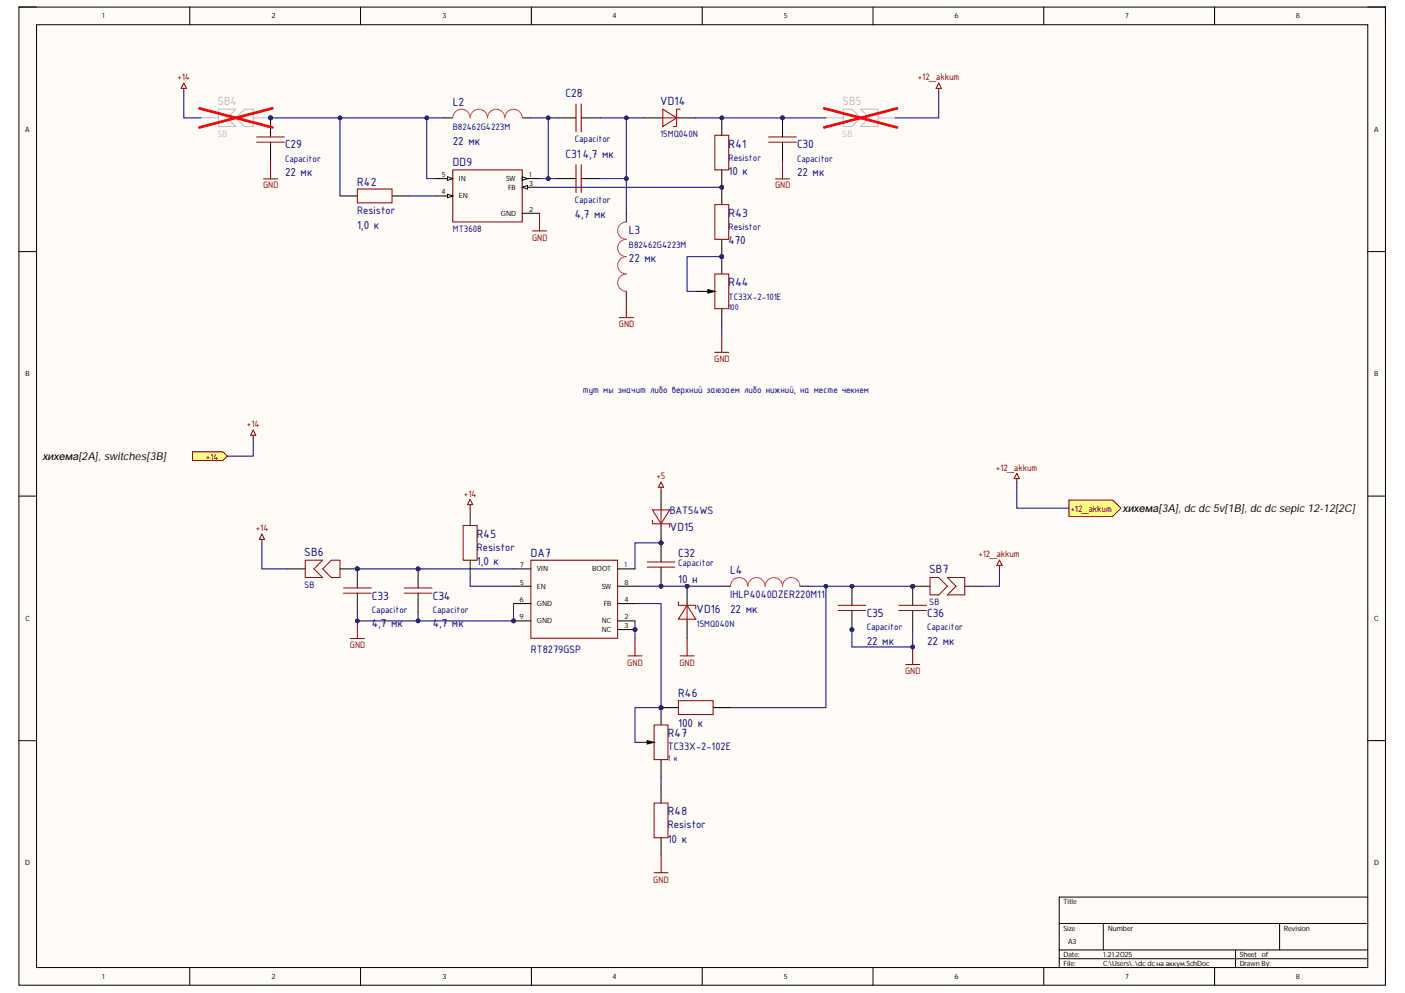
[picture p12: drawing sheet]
<svg xmlns="http://www.w3.org/2000/svg" width="297mm" height="210mm" viewBox="0 0 297 210" stroke-linecap="round" stroke-linejoin="round" font-family="sans-serif">
<path d="M4 1.5h288.9v206.8h-288.9z" fill-rule="evenodd" fill="#fffcf8"/>
<path d="M4 1.5h288.9v206.8h-288.9z" fill="none" stroke="#000" stroke-width=".21"/>
<path d="M7.7 5.2h281.5v199.3h-281.5z" fill-rule="evenodd" fill="#fffcf8"/>
<g fill="none" stroke="#000" stroke-width=".21">
<path d="M4 1.5h3.7M7.7 5.2h281.5v199.3h-281.5zM40.1 1.5v3.7M76.2 1.5v3.7M112.3 1.5v3.7M148.4 1.5v3.7M184.6 1.5v3.7M220.7 1.5v3.7M256.8 1.5v3.7M289.2 1.5h3.7v3.7M4 53.2h3.7M289.2 53.2h3.7"/>
<path d="M4 104.9h3.7M289.2 104.9h3.7M4 156.6h3.7M289.2 156.6h3.7M223.9 195.2h65.3M233.3 195.2v5.6M270.5 195.2v5.6M289.2 189.6h-65.3v14.9M40.1 204.5v3.8M76.2 204.5v3.8M112.3 204.5v3.8M148.4 204.5v3.8"/>
<path d="M184.6 204.5v3.8M220.7 204.5v3.8M223.9 200.8h65.3M223.9 202.7h65.3M256.8 204.5v3.8M261.2 200.8v3.7M292.9 204.5v3.8"/>
</g>
<circle cx="134.3" cy="133.1" r=".37" fill="#000080"/>
<circle cx="134.3" cy="133.1" r=".37" fill="none" stroke="#000080" stroke-width=".21"/>
<circle cx="108.6" cy="131.3" r=".37" fill="#000080"/>
<circle cx="108.6" cy="131.3" r=".37" fill="none" stroke="#000080" stroke-width=".21"/>
<path d="M112.2 118.4h18.4v16.5h-18.4z" fill="none" stroke="#800000" stroke-width=".21"/>
<path d="M108.6 120.3h3.6M108.6 123.9h3.6M108.6 127.6h3.6M130.6 120.3h3.6M130.6 123.9h3.6M130.6 127.6h3.6M130.6 131.2h3.6M130.6 133.1h3.6" fill="none" stroke="#000" stroke-width=".21"/>
<circle cx="134.3" cy="133.1" r=".37" fill="#000080"/>
<circle cx="134.3" cy="133.1" r=".37" fill="none" stroke="#000080" stroke-width=".21"/>
<path d="M108.6 131.2h3.6" fill="none" stroke="#000" stroke-width=".21"/>
<circle cx="108.6" cy="131.3" r=".37" fill="#000080"/>
<circle cx="108.6" cy="131.3" r=".37" fill="none" stroke="#000080" stroke-width=".21"/>
<circle cx="139.8" cy="149.6" r=".37" fill="#000080"/>
<circle cx="139.8" cy="149.6" r=".37" fill="none" stroke="#000080" stroke-width=".21"/>
<path d="M139.8 149.6h3.6" fill="none" stroke="#000" stroke-width=".21"/>
<circle cx="139.8" cy="149.6" r=".37" fill="#000080"/>
<circle cx="139.8" cy="149.6" r=".37" fill="none" stroke="#000080" stroke-width=".21"/>
<path d="M150.8 149.6h3.6" fill="none" stroke="#000" stroke-width=".21"/>
<path d="M74.1 135h2.9M75.5 131.2v3.8M132.8 138.6h2.9M134.2 134.9v3.7M143.8 138.6h2.9M145.3 134.9v3.7M143.4 148.1h7.4v2.9h-7.4zM138.3 184.5h2.9M139.8 180.7v3.8" fill="none" stroke="#800000" stroke-width=".21"/>
<circle cx="75.5" cy="131.3" r=".37" fill="#000080"/>
<circle cx="75.5" cy="131.3" r=".37" fill="none" stroke="#000080" stroke-width=".21"/>
<path d="M193 136.8v3.7M191.5 140.5h2.9" fill="none" stroke="#800000" stroke-width=".21"/>
<circle cx="193" cy="136.8" r=".37" fill="#000080"/>
<circle cx="193" cy="136.8" r=".37" fill="none" stroke="#000080" stroke-width=".21"/>
<path d="M99.4 107.4v3.7M99.4 118.4v3.7" fill="none" stroke="#000" stroke-width=".21"/>
<path d="M97.9 111.1h3v7.3h-3zM99.4 105.6l.6 1.1h-1.2zM99.4 106.7v.7" fill="none" stroke="#800000" stroke-width=".21"/>
<circle cx="139.8" cy="114.8" r=".37" fill="#000080"/>
<circle cx="139.8" cy="114.8" r=".37" fill="none" stroke="#000080" stroke-width=".21"/>
<path d="M139.8 111.1v3.7" fill="none" stroke="#000" stroke-width=".21"/>
<circle cx="139.8" cy="114.8" r=".37" fill="#000080"/>
<circle cx="139.8" cy="114.8" r=".37" fill="none" stroke="#000080" stroke-width=".21"/>
<path d="M139.8 103.8v3.6" fill="none" stroke="#000" stroke-width=".21"/>
<path d="M137.9 107.8h3.7l-1.8 2.9zM137.9 110v.7h3.7v.8M139.8 107.4v3.7" fill="none" stroke="#980000" stroke-width=".21"/>
<path d="M53.5 90.9l.6 1.1h-1.1zM53.5 92v.7M139.8 101.9l.5 1.1h-1.1zM139.8 103v.8" fill="none" stroke="#800000" stroke-width=".21"/>
<path d="M40.7 95.5h6.4l.9 .9-.9 .9h-6.4z" fill-rule="evenodd" fill="#ffff80"/>
<path d="M40.7 95.5h6.4l.9 .9-.9 .9h-6.4z" fill="none" stroke="#800000" stroke-width=".21"/>
<circle cx="139.8" cy="149.6" r=".37" fill="#000080"/>
<circle cx="139.8" cy="149.6" r=".37" fill="none" stroke="#000080" stroke-width=".21"/>
<path d="M139.8 149.6v3.6M139.8 160.6v3.6" fill="none" stroke="#000" stroke-width=".21"/>
<circle cx="139.8" cy="149.6" r=".37" fill="#000080"/>
<circle cx="139.8" cy="149.6" r=".37" fill="none" stroke="#000080" stroke-width=".21"/>
<path d="M152.6 123.9h1.8M169.1 123.9h1.8M134.2 156.9h3.4M136.8 156.5l1.5 .4-1.5 .4zM139.8 166.1v3.7M139.8 177.1v3.6" fill="none" stroke="#000" stroke-width=".21"/>
<path d="M138.3 153.2h2.9v7.4h-2.9zM138.3 169.8h2.9v7.3h-2.9z" fill="none" stroke="#800000" stroke-width=".21"/>
<path d="M136.8 156.5l1.5 .4-1.5 .4z" fill="#000"/>
<path d="M154.4 123.9a1.84 1.84 0 0 1 1.9-1.8 1.84 1.84 0 0 1 1.8 1.8 1.83 1.83 0 0 1 1.8-1.8 1.83 1.83 0 0 1 1.9 1.8 1.84 1.84 0 0 1 1.8-1.8 1.84 1.84 0 0 1 1.8 1.8 1.84 1.84 0 0 1 1.9-1.8 1.84 1.84 0 0 1 1.8 1.8" fill="none" stroke="#da2467" stroke-width=".21"/>
<path d="M226 105.7h9.3l1.7 1.7-1.7 1.7h-9.3z" fill-rule="evenodd" fill="#ffff80"/>
<path d="M215 100.1l.5 1.1h-1.1zM215 101.2v.7M226 105.7h9.3l1.7 1.7-1.7 1.7h-9.3z" fill="none" stroke="#800000" stroke-width=".21"/>
<circle cx="139.8" cy="123.9" r=".37" fill="#000080"/>
<circle cx="139.8" cy="123.9" r=".37" fill="none" stroke="#000080" stroke-width=".21"/>
<circle cx="139.8" cy="114.8" r=".37" fill="#000080"/>
<circle cx="139.8" cy="114.8" r=".37" fill="none" stroke="#000080" stroke-width=".21"/>
<path d="M139.8 119.9v4" fill="none" stroke="#000" stroke-width=".21"/>
<circle cx="139.8" cy="123.9" r=".37" fill="#000080"/>
<circle cx="139.8" cy="123.9" r=".37" fill="none" stroke="#000080" stroke-width=".21"/>
<path d="M139.8 114.8v4" fill="none" stroke="#000" stroke-width=".21"/>
<circle cx="139.8" cy="114.8" r=".37" fill="#000080"/>
<circle cx="139.8" cy="114.8" r=".37" fill="none" stroke="#000080" stroke-width=".21"/>
<path d="M136.8 118.8h5.9M136.8 119.9h5.9" fill="none" stroke="#800000" stroke-width=".21"/>
<circle cx="145.3" cy="123.9" r=".37" fill="#000080"/>
<circle cx="145.3" cy="123.9" r=".37" fill="none" stroke="#000080" stroke-width=".21"/>
<path d="M145.3 123.9v3.7" fill="none" stroke="#000" stroke-width=".21"/>
<circle cx="145.3" cy="123.9" r=".37" fill="#000080"/>
<circle cx="145.3" cy="123.9" r=".37" fill="none" stroke="#000080" stroke-width=".21"/>
<path d="M145.3 131.2v3.7" fill="none" stroke="#000" stroke-width=".21"/>
<path d="M143.4 127.2v.7h3.7v.8M145.3 127.9l1.8 3h-3.7zM145.3 127.6v3.6" fill="none" stroke="#980000" stroke-width=".21"/>
<circle cx="193" cy="123.9" r=".37" fill="#000080"/>
<circle cx="193" cy="123.9" r=".37" fill="none" stroke="#000080" stroke-width=".21"/>
<path d="M193 123.9v4M193 129v4.1" fill="none" stroke="#000" stroke-width=".21"/>
<circle cx="193" cy="123.9" r=".37" fill="#000080"/>
<circle cx="193" cy="123.9" r=".37" fill="none" stroke="#000080" stroke-width=".21"/>
<path d="M190 127.9h5.9M190 129h5.9" fill="none" stroke="#800000" stroke-width=".21"/>
<circle cx="180.1" cy="133.1" r=".37" fill="#000080"/>
<circle cx="180.1" cy="133.1" r=".37" fill="none" stroke="#000080" stroke-width=".21"/>
<circle cx="180.1" cy="123.9" r=".37" fill="#000080"/>
<circle cx="180.1" cy="123.9" r=".37" fill="none" stroke="#000080" stroke-width=".21"/>
<path d="M180.1 129v4.1" fill="none" stroke="#000" stroke-width=".21"/>
<circle cx="180.1" cy="133.1" r=".37" fill="#000080"/>
<circle cx="180.1" cy="133.1" r=".37" fill="none" stroke="#000080" stroke-width=".21"/>
<path d="M180.1 123.9v4" fill="none" stroke="#000" stroke-width=".21"/>
<circle cx="180.1" cy="123.9" r=".37" fill="#000080"/>
<circle cx="180.1" cy="123.9" r=".37" fill="none" stroke="#000080" stroke-width=".21"/>
<path d="M177.2 127.9h5.9M177.2 129h5.9" fill="none" stroke="#800000" stroke-width=".21"/>
<circle cx="88.4" cy="120.3" r=".37" fill="#000080"/>
<circle cx="88.4" cy="120.3" r=".37" fill="none" stroke="#000080" stroke-width=".21"/>
<path d="M88.4 120.3v4M88.4 125.4v4" fill="none" stroke="#000" stroke-width=".21"/>
<circle cx="88.4" cy="120.3" r=".37" fill="#000080"/>
<circle cx="88.4" cy="120.3" r=".37" fill="none" stroke="#000080" stroke-width=".21"/>
<path d="M85.5 124.3h5.8M85.5 125.4h5.8" fill="none" stroke="#800000" stroke-width=".21"/>
<circle cx="75.5" cy="120.3" r=".37" fill="#000080"/>
<circle cx="75.5" cy="120.3" r=".37" fill="none" stroke="#000080" stroke-width=".21"/>
<path d="M75.5 120.3v4M75.5 125.4v4" fill="none" stroke="#000" stroke-width=".21"/>
<circle cx="75.5" cy="120.3" r=".37" fill="#000080"/>
<circle cx="75.5" cy="120.3" r=".37" fill="none" stroke="#000080" stroke-width=".21"/>
<path d="M95.7 35.9h14.7v11h-14.7zM72.6 124.3h5.9M72.6 125.4h5.9" fill="none" stroke="#800000" stroke-width=".21"/>
<path d="M92.1 37.8h3.6" fill="none" stroke="#000" stroke-width=".21"/>
<path d="M94.6 37.4l1.1 .4-1.1 .3z" fill="#f8fcff"/>
<path d="M94.6 37.4l1.1 .4-1.1 .3zM92.1 41.4h3.6" fill="none" stroke="#000" stroke-width=".21"/>
<path d="M94.6 41l1.1 .4-1.1 .4z" fill="#f8fcff"/>
<path d="M110.4 37.8h3.7M94.6 41l1.1 .4-1.1 .4z" fill="none" stroke="#000" stroke-width=".21"/>
<path d="M110.4 37.4l1.1 .4-1.1 .3z" fill="#f8fcff"/>
<path d="M110.4 37.4l1.1 .4-1.1 .3zM110.4 39.6h3.7" fill="none" stroke="#000" stroke-width=".21"/>
<path d="M110.4 39.6l1.1-.4v.8z" fill="#f8fcff"/>
<path d="M93.9 24.9h1.8M110.4 39.6l1.1-.4v.8zM110.4 24.9h1.8M110.4 45.1h3.7" fill="none" stroke="#000" stroke-width=".21"/>
<path d="M112.6 48.8h3M114.1 45.1v3.7" fill="none" stroke="#800000" stroke-width=".21"/>
<path d="M95.7 24.9a1.84 1.84 0 0 1 1.9-1.8 1.84 1.84 0 0 1 1.8 1.8 1.83 1.83 0 0 1 1.8-1.8 1.83 1.83 0 0 1 1.9 1.8 1.84 1.84 0 0 1 1.8-1.8 1.84 1.84 0 0 1 1.8 1.8 1.84 1.84 0 0 1 1.9-1.8 1.84 1.84 0 0 1 1.8 1.8" fill="none" stroke="#da2467" stroke-width=".21"/>
<circle cx="57.2" cy="24.9" r=".37" fill="#000080"/>
<circle cx="57.2" cy="24.9" r=".37" fill="none" stroke="#000080" stroke-width=".21"/>
<path d="M57.2 24.9v4.1M57.2 30.1v4" fill="none" stroke="#000" stroke-width=".21"/>
<circle cx="57.2" cy="24.9" r=".37" fill="#000080"/>
<circle cx="57.2" cy="24.9" r=".37" fill="none" stroke="#000080" stroke-width=".21"/>
<path d="M54.3 29h5.8M54.3 30.1h5.8M55.7 37.8h3M57.2 34.1v3.7M121.8 22v5.9M121.8 34.8v5.9M122.9 22v5.9M122.9 34.8v5.9M130.9 67.1h3M132.4 63.4v3.7" fill="none" stroke="#800000" stroke-width=".21"/>
<path d="M117.7 24.9h4.1M117.7 37.8h4.1M122.9 24.9h4M122.9 37.8h4M136.1 24.9h3.7M143.4 24.9h3.7M132.4 45.1v1.8M132.4 61.6v1.8" fill="none" stroke="#000" stroke-width=".21"/>
<path d="M132.4 46.9a1.83 1.83 0 0 0-1.8 1.9 1.83 1.83 0 0 0 1.8 1.8 1.83 1.83 0 0 0-1.8 1.8 1.83 1.83 0 0 0 1.8 1.9 1.83 1.83 0 0 0-1.8 1.8 1.83 1.83 0 0 0 1.8 1.8 1.83 1.83 0 0 0-1.8 1.9 1.83 1.83 0 0 0 1.8 1.8" fill="none" stroke="#da2467" stroke-width=".21"/>
<path d="M139.8 24.9h3.6M140.1 23.1l3 1.8-3 1.9zM143.8 23.1h-.7v3.7h-.8" fill="none" stroke="#980000" stroke-width=".21"/>
<circle cx="152.6" cy="54.3" r=".37" fill="#000080"/>
<circle cx="152.6" cy="54.3" r=".37" fill="none" stroke="#000080" stroke-width=".21"/>
<path d="M152.6 50.6v3.7" fill="none" stroke="#000" stroke-width=".21"/>
<circle cx="152.6" cy="54.3" r=".37" fill="#000080"/>
<circle cx="152.6" cy="54.3" r=".37" fill="none" stroke="#000080" stroke-width=".21"/>
<path d="M152.6 39.6v3.7" fill="none" stroke="#000" stroke-width=".21"/>
<path d="M151.1 43.3h3v7.3h-3z" fill="none" stroke="#800000" stroke-width=".21"/>
<circle cx="152.6" cy="54.3" r=".37" fill="#000080"/>
<circle cx="152.6" cy="54.3" r=".37" fill="none" stroke="#000080" stroke-width=".21"/>
<path d="M152.6 54.3v3.6M152.6 65.3v3.6" fill="none" stroke="#000" stroke-width=".21"/>
<circle cx="152.6" cy="54.3" r=".37" fill="#000080"/>
<circle cx="152.6" cy="54.3" r=".37" fill="none" stroke="#000080" stroke-width=".21"/>
<path d="M147.1 61.6h3.3M149.7 61.2l1.4 .4-1.4 .4z" fill="none" stroke="#000" stroke-width=".21"/>
<path d="M151.1 57.9h3v7.4h-3zM151.1 74.5h3M152.6 70.8v3.7" fill="none" stroke="#800000" stroke-width=".21"/>
<path d="M149.7 61.2l1.4 .4-1.4 .4z" fill="#000"/>
<circle cx="152.6" cy="39.6" r=".37" fill="#000080"/>
<circle cx="152.6" cy="39.6" r=".37" fill="none" stroke="#000080" stroke-width=".21"/>
<path d="M152.6 35.9v3.7" fill="none" stroke="#000" stroke-width=".21"/>
<circle cx="152.6" cy="39.6" r=".37" fill="#000080"/>
<circle cx="152.6" cy="39.6" r=".37" fill="none" stroke="#000080" stroke-width=".21"/>
<path d="M152.6 24.9v3.7" fill="none" stroke="#000" stroke-width=".21"/>
<path d="M151.1 28.6h3v7.3h-3z" fill="none" stroke="#800000" stroke-width=".21"/>
<circle cx="165.4" cy="24.9" r=".37" fill="#000080"/>
<circle cx="165.4" cy="24.9" r=".37" fill="none" stroke="#000080" stroke-width=".21"/>
<path d="M165.4 24.9v4.1M165.4 30.1v4" fill="none" stroke="#000" stroke-width=".21"/>
<circle cx="165.4" cy="24.9" r=".37" fill="#000080"/>
<circle cx="165.4" cy="24.9" r=".37" fill="none" stroke="#000080" stroke-width=".21"/>
<path d="M75.5 40h7.4v2.9h-7.4zM162.5 29h5.9M162.5 30.1h5.9M163.9 37.8h3M165.4 34.1v3.7" fill="none" stroke="#800000" stroke-width=".21"/>
<path d="M71.9 41.4h3.6M82.9 41.4h3.7" fill="none" stroke="#000" stroke-width=".21"/>
<circle cx="57.2" cy="24.9" r=".37" fill="#000080"/>
<circle cx="57.2" cy="24.9" r=".37" fill="none" stroke="#000080" stroke-width=".21"/>
<path d="M42.5 24.9h3.7M46.2 23.1h3.7l-1.9 1.8 1.9 1.9h-3.7zM49.9 24.9l1.8-1.8h1.8v3.7h-1.8zM53.5 24.9h3.7" fill="none" stroke="#bfbebc" stroke-width=".21"/>
<circle cx="57.2" cy="24.9" r=".37" fill="#000080"/>
<circle cx="57.2" cy="24.9" r=".37" fill="none" stroke="#000080" stroke-width=".21"/>
<path d="M42.2 22.9l15.4 4M57.6 22.9l-15.4 4" fill="none" stroke="#f00" stroke-width=".56"/>
<circle cx="75.5" cy="120.3" r=".37" fill="#000080"/>
<circle cx="75.5" cy="120.3" r=".37" fill="none" stroke="#000080" stroke-width=".21"/>
<path d="M64.5 118.4h3.7l-1.8 1.9 1.8 1.8h-3.7zM68.2 120.3l1.8-1.9h1.9v3.7h-1.9z" fill="none" stroke="#900000" stroke-width=".21"/>
<path d="M60.9 120.3h3.6M71.9 120.3h3.6" fill="none" stroke="#000" stroke-width=".21"/>
<circle cx="75.5" cy="120.3" r=".37" fill="#000080"/>
<circle cx="75.5" cy="120.3" r=".37" fill="none" stroke="#000080" stroke-width=".21"/>
<circle cx="193" cy="123.9" r=".37" fill="#000080"/>
<circle cx="193" cy="123.9" r=".37" fill="none" stroke="#000080" stroke-width=".21"/>
<path d="M196.6 122.1h1.9l1.8 1.8-1.8 1.9h-1.9zM200.3 122.1h3.7v3.7h-3.7l1.8-1.9z" fill="none" stroke="#900000" stroke-width=".21"/>
<path d="M193 123.9h3.6M204 123.9h3.6" fill="none" stroke="#000" stroke-width=".21"/>
<circle cx="193" cy="123.9" r=".37" fill="#000080"/>
<g fill="none" stroke="#000080" stroke-width=".21">
<path d="M38.9 19.4v5.5h3.6M198.5 19.4v5.5h-9.2M57.2 24.9h33v12.9h1.9M53.5 92.7v3.7h-5.5M55.4 114.8v5.5h5.5"/>
<circle cx="193" cy="123.9" r=".37"/>
</g>
<path d="M174.6 24.9h3.7M178.3 23.1h1.8l1.9 1.8-1.9 1.9h-1.8zM182 23.1h3.6v3.7h-3.6l1.8-1.9zM185.6 24.9h3.7" fill="none" stroke="#bfbebc" stroke-width=".21"/>
<path d="M174.2 22.9l15.5 4M189.7 22.9l-15.5 4" fill="none" stroke="#f00" stroke-width=".56"/>
<path d="M38.9 17.6l.5 1.1h-1.1zM38.9 18.7v.7M198.5 17.6l.5 1.1h-1.1zM198.5 18.7v.7M55.4 112.9l.5 1.1h-1.1zM55.4 114v.8M211.3 118.4l.6 1.1h-1.2zM211.3 119.5v.8" fill="none" stroke="#800000" stroke-width=".21"/>
<circle cx="57.2" cy="24.9" r=".37" fill="#000080"/>
<circle cx="57.2" cy="24.9" r=".37" fill="none" stroke="#000080" stroke-width=".21"/>
<circle cx="71.9" cy="24.9" r=".37" fill="#000080"/>
<circle cx="71.9" cy="24.9" r=".37" fill="none" stroke="#000080" stroke-width=".21"/>
<circle cx="90.2" cy="24.9" r=".37" fill="#000080"/>
<g fill="none" stroke="#000080" stroke-width=".21">
<path d="M108.6 127.6v3.6h-33.1v-1.8"/>
<circle cx="90.2" cy="24.9" r=".37"/>
</g>
<circle cx="75.5" cy="131.3" r=".37" fill="#000080"/>
<circle cx="75.5" cy="131.3" r=".37" fill="none" stroke="#000080" stroke-width=".21"/>
<circle cx="88.4" cy="131.3" r=".37" fill="#000080"/>
<circle cx="88.4" cy="131.3" r=".37" fill="none" stroke="#000080" stroke-width=".21"/>
<circle cx="108.6" cy="131.3" r=".37" fill="#000080"/>
<g fill="none" stroke="#000080" stroke-width=".21">
<path d="M75.5 120.3h33.1"/>
<circle cx="108.6" cy="131.3" r=".37"/>
</g>
<circle cx="88.4" cy="120.3" r=".37" fill="#000080"/>
<circle cx="88.4" cy="120.3" r=".37" fill="none" stroke="#000080" stroke-width=".21"/>
<circle cx="75.5" cy="120.3" r=".37" fill="#000080"/>
<g fill="none" stroke="#000080" stroke-width=".21">
<path d="M90.2 24.9h3.7M86.6 41.4h5.5"/>
<circle cx="75.5" cy="120.3" r=".37"/>
</g>
<circle cx="90.2" cy="24.9" r=".37" fill="#000080"/>
<g fill="none" stroke="#000080" stroke-width=".21">
<path d="M112.2 24.9h5.5M99.4 122.1v1.8h9.2"/>
<circle cx="90.2" cy="24.9" r=".37"/>
</g>
<circle cx="115.9" cy="24.9" r=".37" fill="#000080"/>
<g fill="none" stroke="#000080" stroke-width=".21">
<path d="M114.1 39.6h38.5"/>
<circle cx="115.9" cy="24.9" r=".37"/>
</g>
<circle cx="152.6" cy="39.6" r=".37" fill="#000080"/>
<g fill="none" stroke="#000080" stroke-width=".21">
<path d="M115.9 24.9v12.9h-1.8"/>
<circle cx="152.6" cy="39.6" r=".37"/>
</g>
<circle cx="115.9" cy="24.9" r=".37" fill="#000080"/>
<circle cx="115.9" cy="24.9" r=".37" fill="none" stroke="#000080" stroke-width=".21"/>
<circle cx="115.9" cy="37.8" r=".37" fill="#000080"/>
<g fill="none" stroke="#000080" stroke-width=".21">
<path d="M115.9 37.8h1.8"/>
<circle cx="115.9" cy="37.8" r=".37"/>
</g>
<circle cx="115.9" cy="37.8" r=".37" fill="#000080"/>
<g fill="none" stroke="#000080" stroke-width=".21">
<path d="M126.9 37.8h5.5"/>
<circle cx="115.9" cy="37.8" r=".37"/>
</g>
<circle cx="132.4" cy="37.8" r=".37" fill="#000080"/>
<g fill="none" stroke="#000080" stroke-width=".21">
<path d="M126.9 24.9h5.5v20.2"/>
<circle cx="132.4" cy="37.8" r=".37"/>
</g>
<circle cx="132.4" cy="24.9" r=".37" fill="#000080"/>
<circle cx="132.4" cy="24.9" r=".37" fill="none" stroke="#000080" stroke-width=".21"/>
<circle cx="132.4" cy="37.8" r=".37" fill="#000080"/>
<g fill="none" stroke="#000080" stroke-width=".21">
<path d="M132.4 24.9h3.7"/>
<circle cx="132.4" cy="37.8" r=".37"/>
</g>
<circle cx="132.4" cy="24.9" r=".37" fill="#000080"/>
<g fill="none" stroke="#000080" stroke-width=".21">
<path d="M139.8 149.6h-5.6v7.3"/>
<circle cx="132.4" cy="24.9" r=".37"/>
</g>
<circle cx="139.8" cy="149.6" r=".37" fill="#000080"/>
<g fill="none" stroke="#000080" stroke-width=".21">
<path d="M134.2 127.6h5.6v22"/>
<circle cx="139.8" cy="149.6" r=".37"/>
</g>
<circle cx="139.8" cy="149.6" r=".37" fill="#000080"/>
<g fill="none" stroke="#000080" stroke-width=".21">
<path d="M134.2 123.9h18.4"/>
<circle cx="139.8" cy="149.6" r=".37"/>
</g>
<circle cx="139.8" cy="123.9" r=".37" fill="#000080"/>
<circle cx="139.8" cy="123.9" r=".37" fill="none" stroke="#000080" stroke-width=".21"/>
<circle cx="145.3" cy="123.9" r=".37" fill="#000080"/>
<g fill="none" stroke="#000080" stroke-width=".21">
<path d="M139.8 114.8h-5.6v5.5"/>
<circle cx="145.3" cy="123.9" r=".37"/>
</g>
<circle cx="139.8" cy="114.8" r=".37" fill="#000080"/>
<g fill="none" stroke="#000080" stroke-width=".21">
<path d="M152.6 54.3h-7.3v7.3h1.8"/>
<circle cx="139.8" cy="114.8" r=".37"/>
</g>
<circle cx="152.6" cy="54.3" r=".37" fill="#000080"/>
<g fill="none" stroke="#000080" stroke-width=".21">
<path d="M147.1 24.9h5.5"/>
<circle cx="152.6" cy="54.3" r=".37"/>
</g>
<circle cx="152.6" cy="24.9" r=".37" fill="#000080"/>
<g fill="none" stroke="#000080" stroke-width=".21">
<path d="M152.6 24.9h22"/>
<circle cx="152.6" cy="24.9" r=".37"/>
</g>
<circle cx="152.6" cy="24.9" r=".37" fill="#000080"/>
<circle cx="152.6" cy="24.9" r=".37" fill="none" stroke="#000080" stroke-width=".21"/>
<circle cx="165.4" cy="24.9" r=".37" fill="#000080"/>
<g fill="none" stroke="#000080" stroke-width=".21">
<path d="M174.6 123.9v25.7h-20.2"/>
<circle cx="165.4" cy="24.9" r=".37"/>
</g>
<circle cx="174.6" cy="123.9" r=".37" fill="#000080"/>
<g fill="none" stroke="#000080" stroke-width=".21">
<path d="M170.9 123.9h22.1"/>
<circle cx="174.6" cy="123.9" r=".37"/>
</g>
<circle cx="174.6" cy="123.9" r=".37" fill="#000080"/>
<circle cx="174.6" cy="123.9" r=".37" fill="none" stroke="#000080" stroke-width=".21"/>
<circle cx="193" cy="123.9" r=".37" fill="#000080"/>
<g fill="none" stroke="#000080" stroke-width=".21">
<path d="M180.1 133.1v3.7h12.9v-3.7"/>
<circle cx="193" cy="123.9" r=".37"/>
</g>
<circle cx="180.1" cy="133.1" r=".37" fill="#000080"/>
<circle cx="180.1" cy="133.1" r=".37" fill="none" stroke="#000080" stroke-width=".21"/>
<circle cx="193" cy="136.8" r=".37" fill="#000080"/>
<g fill="none" stroke="#000080" stroke-width=".21">
<path d="M215 101.9v5.5h11M88.4 129.4v1.8M211.3 120.3v3.6h-3.7"/>
<circle cx="193" cy="136.8" r=".37"/>
</g>
<circle cx="88.4" cy="131.3" r=".37" fill="#000080"/>
<g fill="none" stroke="#000080" stroke-width=".21">
<path d="M134.2 131.2v3.7"/>
<circle cx="88.4" cy="131.3" r=".37"/>
</g>
<circle cx="134.3" cy="133.1" r=".37" fill="#000080"/>
<g fill="none" stroke="#000080" stroke-width=".21">
<path d="M71.9 24.9v16.5M152.6 68.9v1.9M139.8 164.2v1.9"/>
<circle cx="134.3" cy="133.1" r=".37"/>
</g>
<circle cx="71.9" cy="24.9" r=".37" fill="#000080"/>
<circle cx="71.9" cy="24.9" r=".37" fill="none" stroke="#000080" stroke-width=".21"/>
<g font-size="2.7" fill="#bfbebc">
<text x="46" y="22.2">SB4</text>
<text x="178.1" y="22.2">SB5</text>
</g>
<g font-size="2.7" fill="#000080">
<text x="95.7" y="22.4">L2</text>
<text x="119.6" y="20.5">C28</text>
<text x="139.6" y="22.2">VD14</text>
<text x="60.3" y="31.4">C29</text>
<text x="95.7" y="35.2">DD9</text>
<text x="119.6" y="33.4">C314,7 мк</text>
<text x="154" y="31.2">R41</text>
<text x="168.5" y="31.4">C30</text>
<text x="75.5" y="39.2">R42</text>
<text x="154" y="45.9">R43</text>
<text x="133" y="49.6">L3</text>
<text x="154" y="60.6">R44</text>
<text x="100.8" y="113.8">R45</text>
<text x="141.6" y="112.2">VD15</text>
<text x="64.3" y="117.6">SB6</text>
<text x="112.2" y="117.7">DA7</text>
<text x="143.4" y="117.7">C32</text>
<text x="154.4" y="121.4">L4</text>
<text x="196.4" y="121.2">SB7</text>
<text x="78.6" y="126.8">C33</text>
<text x="91.5" y="126.8">C34</text>
<text x="147.3" y="129.7">VD16</text>
<text x="183.2" y="130.4">C35</text>
<text x="196" y="130.4">C36</text>
<text x="143.4" y="147.4">R46</text>
<text x="141.2" y="155.9">R47</text>
<text x="141.2" y="172.4">R48</text>
</g>
<g font-size="2.6" fill="#000080">
<text x="95.7" y="30.6">22 мк</text>
<text x="60.3" y="37.2">22 мк</text>
<text x="154" y="37">10 к</text>
<text x="168.5" y="37.2">22 мк</text>
<text x="121.5" y="46">4,7 мк</text>
<text x="75.5" y="48.4">1,0 к</text>
<text x="154" y="51.7">470</text>
<text x="133" y="55.4">22 мк</text>
<text x="100.8" y="119.5">1,0 к</text>
<text x="143.4" y="123.2">10 н</text>
<text x="154.4" y="129.6">22 мк</text>
<text x="78.6" y="132.5">4,7 мк</text>
<text x="91.5" y="132.5">4,7 мк</text>
<text x="183.2" y="136.2">22 мк</text>
<text x="196" y="136.2">22 мк</text>
<text x="143.4" y="153.6">100 к</text>
<text x="141.2" y="178.2">10 к</text>
</g>
<g font-size="2.5" fill="#000080">
<text x="75.5" y="45.2">Resistor</text>
<text x="141.6" y="108.6">BAT54WS</text>
<text x="100.8" y="116.5">Resistor</text>
<text x="154.4" y="126.4">IHLP4040DZER220M11</text>
<text x="112.2" y="137.9">RT8279GSP</text>
<text x="141.2" y="158.6">TC33X-2-102E</text>
<text x="141.2" y="175.1">Resistor</text>
</g>
<g font-size="2.3">
<text x="9" y="97.3">хихема[2A], switches[3B]</text>
<text x="237.3" y="108.3">хихема[3A], dc dc 5v[1B], dc dc sepic 12-12[2C]</text>
</g>
<g font-size="2.1" fill="#800000">
<text x="37.5" y="17">+14</text>
<text x="194.1" y="17">+12_akkum</text>
<text x="55.6" y="39.8">GND</text>
<text x="163.9" y="39.8">GND</text>
<text x="112.5" y="50.9">GND</text>
<text x="130.8" y="69.2">GND</text>
<text x="151" y="76.5">GND</text>
<text x="52.2" y="90.3">+14</text>
<text x="43.5" y="97.2">+14</text>
<text x="138.8" y="101.3">+5</text>
<text x="210.6" y="99.5">+12_akkum</text>
<text x="98.1" y="105">+14</text>
<text x="54.1" y="112.3">+14</text>
<text x="226.3" y="108.2">+12_akkum</text>
<text x="206.8" y="117.8">+12_akkum</text>
<text x="74" y="137">GND</text>
<text x="132.6" y="140.7">GND</text>
<text x="143.6" y="140.7">GND</text>
<text x="191.4" y="142.5">GND</text>
<text x="138.1" y="186.6">GND</text>
</g>
<g font-size="2.1" fill="#bfbebc">
<text x="46" y="29">SB</text>
<text x="178.1" y="29">SB</text>
</g>
<g font-size="2.1" fill="#000080">
<text x="95.7" y="27.6">B82462G4223M</text>
<text x="139.6" y="29">15MQ040N</text>
<text x="60.3" y="34.2">Capacitor</text>
<text x="121.5" y="30.1">Capacitor</text>
<text x="154" y="34">Resistor</text>
<text x="168.5" y="34.2">Capacitor</text>
<text x="121.5" y="43">Capacitor</text>
<text x="95.7" y="49">MT3608</text>
<text x="133" y="52.3">B82462G4223M</text>
<text x="154" y="48.6">Resistor</text>
<text x="154" y="63.3">TC33X-2-101E</text>
<text x="123.2" y="83.1">тут мы значит либо верхний заюзаем либо нижний, на месте чекнем</text>
<text x="143.4" y="119.7">Capacitor</text>
<text x="64.3" y="124.3">SB</text>
<text x="78.6" y="129.5">Capacitor</text>
<text x="91.5" y="129.5">Capacitor</text>
<text x="196.4" y="128">SB</text>
<text x="147.3" y="132.4">15MQ040N</text>
<text x="183.2" y="133.2">Capacitor</text>
<text x="196" y="133.2">Capacitor</text>
</g>
<g font-size="1.9" fill="#000080">
<text x="154" y="65.6">100</text>
<text x="141.2" y="160.9">1 к</text>
</g>
<g font-size="1.5">
<text x="21.6" y="3.9">1</text>
<text x="57.4" y="3.9">2</text>
<text x="93.5" y="3.9">3</text>
<text x="129.5" y="3.9">4</text>
<text x="165.7" y="3.9">5</text>
<text x="201.8" y="3.9">6</text>
<text x="237.9" y="3.9">7</text>
<text x="274" y="3.9">8</text>
<text x="5.3" y="27.9">A</text>
<text x="290.5" y="27.9">A</text>
<text x="93.4" y="41">4</text>
<text x="93.4" y="37.4">5</text>
<text x="97" y="38.3">IN</text>
<text x="97" y="41.9">EN</text>
<text x="107" y="38.3">SW</text>
<text x="107.4" y="40.2">FB</text>
<text x="111.9" y="37.4">1</text>
<text x="111.9" y="39.2">3</text>
<text x="105.9" y="45.7">GND</text>
<text x="111.9" y="44.7">2</text>
<text x="5.4" y="79.6">B</text>
<text x="290.5" y="79.6">B</text>
<text x="109.9" y="119.8">7</text>
<text x="132" y="119.8">1</text>
<text x="109.9" y="123.6">5</text>
<text x="113.5" y="120.8">VIN</text>
<text x="113.5" y="124.5">EN</text>
<text x="125.2" y="120.8">BOOT</text>
<text x="127.2" y="124.5">SW</text>
<text x="132" y="123.6">8</text>
<text x="5.4" y="131.3">C</text>
<text x="109.9" y="127.2">6</text>
<text x="109.9" y="130.8">9</text>
<text x="113.5" y="128.1">GND</text>
<text x="113.5" y="131.8">GND</text>
<text x="127.2" y="131.8">NC</text>
<text x="127.6" y="128.1">FB</text>
<text x="132" y="127.2">4</text>
<text x="132" y="130.8">2</text>
<text x="290.5" y="131.3">C</text>
<text x="127.2" y="133.6">NC</text>
<text x="132" y="132.7">3</text>
<text x="5.3" y="182.9">D</text>
<text x="290.5" y="182.9">D</text>
<text x="224.9" y="191.1">Title</text>
<text x="224.9" y="196.7">Size</text>
<text x="234.2" y="196.7">Number</text>
<text x="271.4" y="196.7">Revision</text>
<text x="224.9" y="202.3">Date:</text>
<text x="225.8" y="199.5">A3</text>
<text x="233.2" y="202.3">1.21.2025</text>
<text x="262.1" y="202.3">Sheet of</text>
<text x="21.6" y="207">1</text>
<text x="57.4" y="207">2</text>
<text x="93.5" y="207">3</text>
<text x="129.5" y="207">4</text>
<text x="165.7" y="207">5</text>
<text x="201.8" y="207">6</text>
<text x="224.9" y="204.2">File:</text>
<text x="233.2" y="204.2">C:\Users\..\dcdcна аккум.SchDoc</text>
<text x="237.9" y="207">7</text>
<text x="262.1" y="204.2">Drawn By:</text>
<text x="274" y="207">8</text>
</g>
</svg>
